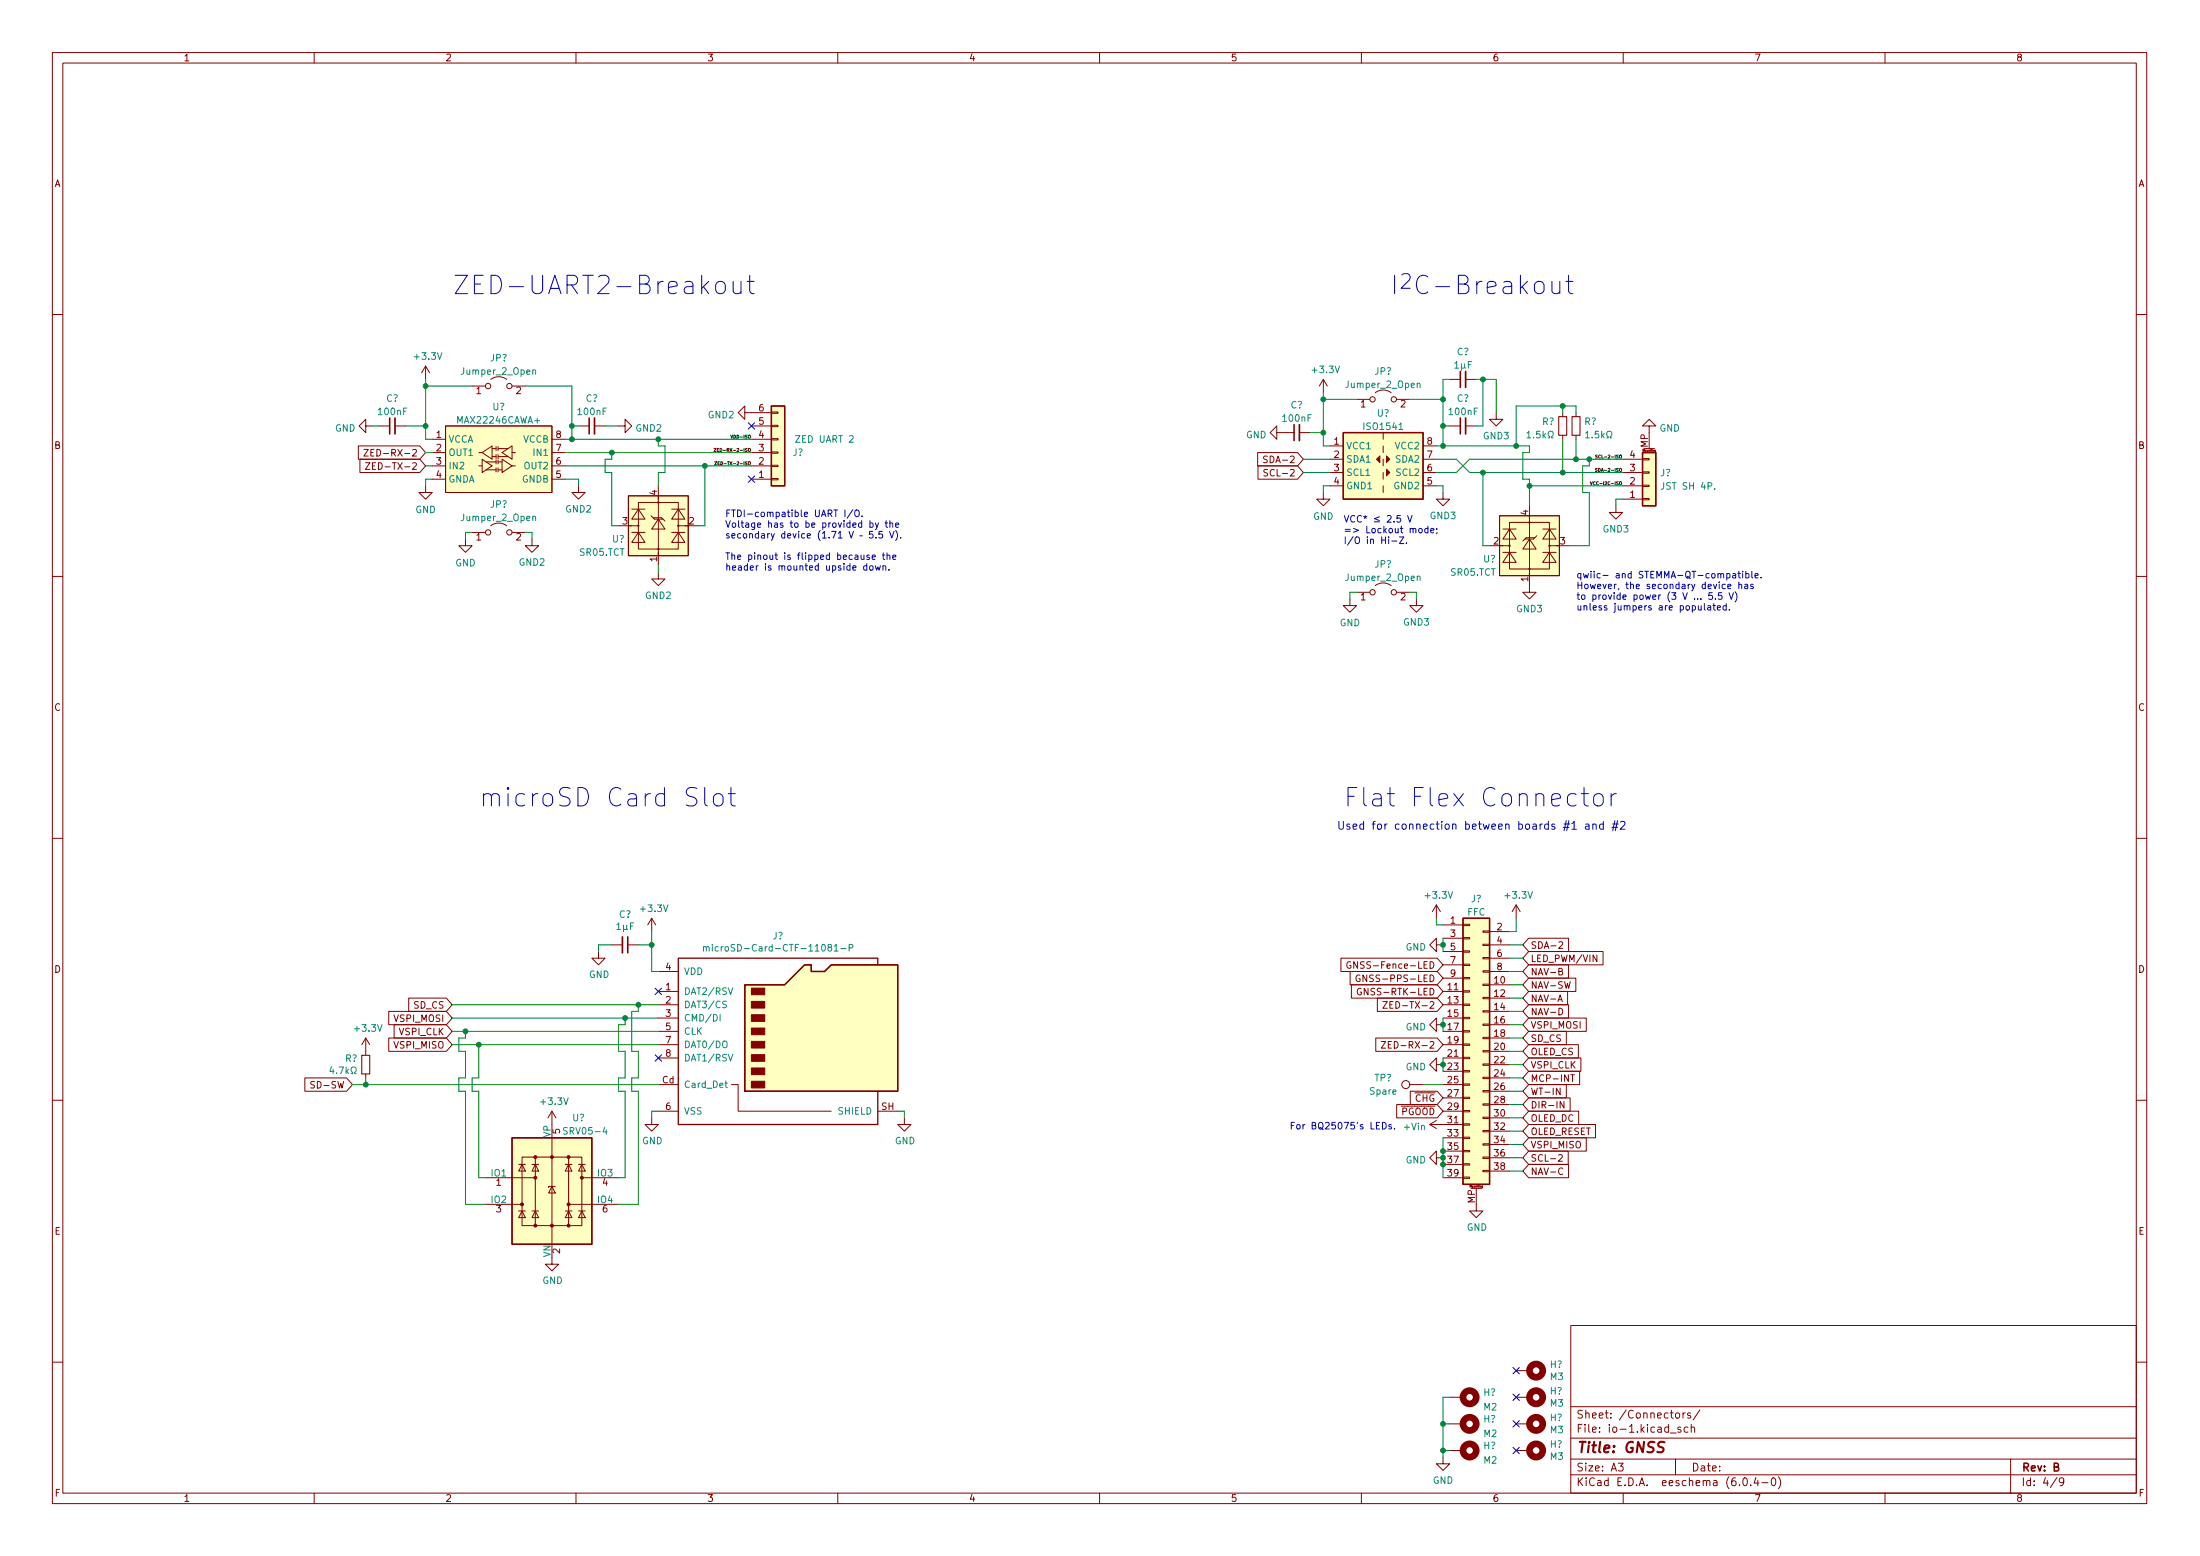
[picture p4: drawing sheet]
<svg xmlns="http://www.w3.org/2000/svg" width="420mm" height="297mm" viewBox="0 0 420 297" stroke-linecap="round" stroke-linejoin="round" font-family="sans-serif">
<g fill="none" stroke="#840000" stroke-width=".19">
<path d="M10 10h400v277h-400zM12 12h396v273h-396zM60 10v2M110 10v2M160 10v2M210 10v2M260 10v2M310 10v2M360 10v2M10 60h2M81.3 69.9l-.8 1.3M81.3 69.9v2.5"/>
<path d="M81.3 69.9l.7 1.3M90.2 73.7h2.5M93.7 72.4a2.54 2.54 0 0 1 3.1 0M97.8 73.7h2.5M142.2 78.8v-1.3l-1.2 1.3 1.2 1.2v-1.2h5.1M147.3 78.6h1.3v.3h-1.3zM252.7 72.4l-.7 1.3M252.7 72.4v2.6M252.7 72.4l.8 1.3M259.1 76.2h2.5M262.6 75a2.54 2.54 0 0 1 3.1 0M266.7 76.2h2.5"/>
<path d="M276.9 72.4h2M279.9 72.4h2M285.7 78.8v1.2h1.3l-1.3 1.3-1.2-1.3h1.2M298.4 78.8v.7M301 78.8v.7M408 60h2M68.4 85.1h11.8l1.1 1.3-1.1 1.3h-11.8zM68.7 87.7h11.5l1.1 1.2-1.1 1.3h-11.5zM69.5 85.8h.8l-.8 1.3h.8M69.8 88.3h.8l-.8 1.3h.8M69.8 81.3v-1.3l-1.2 1.3 1.2 1.3v-1.3h1.3M70.8 86.4h.4"/>
<path d="M71.1 88.9h.5M71.4 85.8h-.6v1.3h.6M71.7 88.3h-.6v1.3h.6M72.4 81.3h2M75.4 81.3h2.1M81.3 92.7v1.3h1.2l-1.2 1.3-1.3-1.3h1.3M82.5 86.4h2.6M82.5 88.9h2.6M82.5 83.9h2.6M82.5 91.5h2.6M85.1 81.3h20.3v12.7h-20.3zM91.4 86.4h.7"/>
<path d="M91.4 88.9h.7M92.1 86.4l1.9-1.3v2.6zM92.1 87.7l1.9 1.2-1.9 1.3zM92.8 89.7h1.9M92.8 88.2h1.9M94 87.2h.7M94 85.6h.7M94.7 85.3v.7M94.7 86.8v.7M94.7 87.8v.8M94.7 89.3v.8M95.1 87.2h1.9"/>
<path d="M95.1 85.6h1.9M95.1 89.7h.8M95.1 88.2h.8M95.1 85.3v.7M95.1 86.8v.7M95.1 87.8v.8M95.1 89.3v.8M95.9 86.4l1.9-1.3v2.6zM95.9 87.7l1.9 1.2-1.9 1.3zM97.8 86.4h.6M97.8 88.9h.6M105.4 86.4h2.5"/>
<path d="M105.4 88.9h2.5M105.4 83.9h2.5M105.4 91.5h2.5M110.5 92.7v1.3h1.3l-1.3 1.3-1.3-1.3h1.3M110.5 81.3h2M113.5 81.3h2.1M118.1 81.3h1.3v-1.3l1.2 1.3-1.2 1.3v-1.3M120 94.7h11.4v11.4h-11.4zM120.6 97.2h2.6M121.9 95.9h7.6v8.9h-7.6zM121.9 97.2l1.3 1.9h-2.6zM124.3 98.5l.7 .6h1.6"/>
<path d="M124.7 98.8h1.7l.6 .7M125.7 99.1l1.3 1.9h-2.5zM125.7 92.7v15.3M128.3 97.2h2.5M129.5 97.2l1.3 1.9h-2.5zM143.5 81.3h3.8M143.5 86.4h3.8M143.5 88.9h3.8M143.5 83.9h3.8M143.5 91.5h3.8M147.3 81.2h1.3v.2h-1.3zM147.3 83.7h1.3v.3h-1.3z"/>
<path d="M147.3 86.3h1.3v.2h-1.3zM147.3 88.8h1.3v.3h-1.3zM147.3 91.3h1.3v.3h-1.3zM240.2 86.4h7.6l1.1 1.3-1.1 1.2h-7.6zM240.2 88.9h7.6l1.1 1.3-1.1 1.3h-7.6zM242 87.1h-.5l-.1 .1v.3l.5 .3 .1 .3-.2 .2h-.5M242.1 89.7l-.5-.1-.2 .1v.4l.6 .2 .1 .3-.2 .3-.5-.1M243.8 82.6v-1.3l-1.2 1.3 1.2 1.3v-1.3h3.3M248.2 82.6h2M252.7 94v1.3h1.3l-1.3 1.3-1.2-1.3h1.2M254 85.1h2.5M254 87.7h2.5"/>
<path d="M254 90.2h2.5M254 92.7h2.5M264.2 92.7v1.3zM264.2 82.6v1.3M264.2 85.1v1.3M264.2 87.7v1.2M264.2 90.2v1.3M271.8 85.1h2.5M271.8 87.7h2.5M271.8 90.2h2.5M271.8 92.7h2.5M275.6 94v1.3h1.3l-1.3 1.3-1.3-1.3h1.3"/>
<path d="M276.9 81.3h2M279.9 81.3h2M286.4 98.5h11.4v11.4h-11.4zM288.3 99.7h7.6v8.9h-7.6zM292.1 96.6v16.5h1.3l-1.3 1.2-1.3-1.2h1.3M308.6 96.6v1.2h1.3l-1.3 1.3-1.3-1.3h1.3M309.9 87.7h3.8M309.9 90.2h3.8M309.9 92.7h3.8M309.9 95.3h3.8M313.7 87.5h1.3v.3h-1.3zM313.7 90.1h1.3v.2h-1.3z"/>
<path d="M313.7 92.6h1.3v.3h-1.3zM313.7 95.2h1.3v.2h-1.3zM313.9 85.6h2.1M315 81.3h1.2l-1.2-1.3-1.3 1.3h1.3v4.3M316.1 86.2h-.1v-.2l.1-.1v.3l-.1 .1M10 110h2M88.9 102.9v1.3h1.3l-1.3 1.2-1.3-1.2h1.3M90.2 101.6h2.5M93.7 100.4a2.54 2.54 0 0 1 3.1 0M97.8 101.6h2.5M101.6 102.9v1.3h1.3l-1.3 1.2-1.3-1.2h1.3M118.1 100.4h3.8"/>
<path d="M120.6 101.6h2.6M121.9 101.6l1.3 1.9h-2.6zM125.7 109.3v1.2h1.3l-1.3 1.3-1.2-1.3h1.2M128.3 101.6h2.5M129.5 101.6l1.3 1.9h-2.5zM129.5 100.4h3.8M257.8 114.3v1.3h1.3l-1.3 1.3-1.3-1.3h1.3M259.1 113.1h2.5M262.6 111.8a2.54 2.54 0 0 1 3.1 0M266.7 113.1h2.5M270.5 114.3v1.3h1.3l-1.3 1.3-1.3-1.3h1.3M284.5 104.2h3.8"/>
<path d="M287 105.4h2.6M287 101h2.6M288.3 105.4l1.3 2h-2.6zM288.3 101l1.3 1.9h-2.6zM292.1 102.9l1.3 1.9h-2.6zM293.1 102.7h-1.6l-.7 .6M293.5 102.3l-.6 .6h-1.7M294.6 105.4h2.6M294.6 101h2.6M295.9 105.4l1.3 2h-2.6zM295.9 101l1.3 1.9h-2.6zM295.9 104.2h3.8"/>
<path d="M408 110h2M10 160h2M124.5 175.3l-.8 1.3M124.5 175.3v2.5M124.5 175.3l.7 1.3M274.3 172.8l-.7 1.2M274.3 172.8v2.5M274.3 172.8l.8 1.2M275.6 176.6h3.8M275.6 179.1h3.8M279.4 179h1.3v.2h-1.3zM279.4 176.4h1.3v.3h-1.3z"/>
<path d="M283.2 177.7h1.3v.3h-1.3zM284.5 177.8h3.8M289.6 172.8l-.8 1.2M289.6 172.8v2.5M289.6 172.8l.7 1.2M291.9 179.1h7.7v2.5h-7.7l-1.1-1.2zM297.7 179.9l.5-.1 .2 .3-.7 .9h.7M408 160h2M69.8 198.2l-.7 1.2M69.8 198.2v3.3M69.8 198.2l.8 1.2M74.2 193.1h11l1.2 1.2-1.2 1.3h-11z"/>
<path d="M74.2 198.2h11l1.2 1.2-1.2 1.3h-11zM75.3 195.6h9.9l1.2 1.3-1.2 1.3h-9.9zM78.1 190.5h7.1l1.2 1.3-1.2 1.3h-7.1zM114.3 181.6v1.3h1.3l-1.3 1.3-1.3-1.3h1.3M116.8 180.4h2.1M119.9 180.4h2M125.7 189.3h3.8M125.7 191.8h3.8M125.7 194.3h3.8M125.7 185.5h3.8M125.7 196.9h3.8M125.7 199.4h3.8"/>
<path d="M256.1 182.9h18.4l1.1 1.3-1.1 1.3h-18.4zM257.8 185.5h16.7l1.1 1.2-1.1 1.3h-16.7zM257.9 183.6a.59 .59 0 0 0-.7 .6 .59 .59 0 0 0 .7 .6l.1-.5h-.2M258.1 188h16.4l1.1 1.3-1.1 1.2h-16.4zM259.3 183.6v1.3l-.8-1.3v1.3M259.7 186.2a.59 .59 0 0 0-.7 .6 .59 .59 0 0 0 .7 .5l.1-.5h-.3M259.9 188.7a.59 .59 0 0 0-.7 .6 .59 .59 0 0 0 .7 .6l.1-.5h-.2M261 186.1v1.3l-.7-1.3v1.3M262.7 198.2h11.8l1.1 1.2-1.1 1.3h-11.8zM263 190.5h11.5l1.1 1.3-1.1 1.3h-11.5zM263.8 198.8h.9l-.9 1.3h.9M264.1 191.2h.9l-.9 1.3h.9"/>
<path d="M265.1 199.4h.5M265.4 191.8h.5M265.7 198.8h-.6v1.3h.6M266 191.2h-.6v1.3h.6M274.3 180.4v-1.3l-1.3 1.3 1.3 1.2v-1.2h1.3M274.3 195.6v-1.3l-1.3 1.3 1.3 1.3v-1.3h1.3M275.6 189.3h3.8M275.6 191.8h3.8M275.6 194.3h3.8M275.6 196.9h3.8M275.6 199.4h3.8M275.6 181.6h3.8"/>
<path d="M275.6 184.2h3.8M275.6 186.7h3.8M279.4 199.3h1.3v.3h-1.3zM279.4 196.8h1.3v.2h-1.3zM279.4 194.2h1.3v.3h-1.3zM279.4 191.7h1.3v.2h-1.3zM279.4 189.1h1.3v.3h-1.3zM279.4 186.6h1.3v.3h-1.3zM279.4 184.1h1.3v.2h-1.3zM279.4 181.5h1.3v.3h-1.3zM283.2 198h1.3v.3h-1.3zM283.2 195.5h1.3v.2h-1.3z"/>
<path d="M283.2 192.9h1.3v.3h-1.3zM283.2 190.4h1.3v.3h-1.3zM283.2 187.9h1.3v.2h-1.3zM283.2 185.3h1.3v.3h-1.3zM283.2 182.8h1.3v.2h-1.3zM283.2 180.2h1.3v.3h-1.3zM284.5 180.4h3.8M284.5 185.5h3.8M284.5 188h3.8M284.5 190.5h3.8M284.5 193.1h3.8M284.5 195.6h3.8"/>
<path d="M284.5 198.2h3.8M284.5 182.9h3.8M291.9 199.4h9.5v2.6h-9.5l-1.1-1.3zM291.9 181.6h14.3v2.6h-14.3l-1.1-1.3zM291.9 196.9h7.2v2.5h-7.2l-1.1-1.2zM291.9 186.7h9.1v2.6h-9.1l-1.1-1.3zM291.9 184.2h7.7v2.5h-7.7l-1.1-1.2zM291.9 189.3h7.5v2.5h-7.5l-1.1-1.3zM291.9 194.3h11v2.6h-11l-1.1-1.3zM291.9 191.8h7.7v2.5h-7.7l-1.1-1.2zM297.5 191.2l.5-1.3 .4 1.3M297.7 185.5l.6-.1v-.4l-.6-.1v1.2h.5l.2-.1v-.3l-.3-.2"/>
<path d="M297.7 192.5a.64 .64 0 0 1 .7 .6 .64 .64 0 0 1-.7 .6zM305 182.3v1.3l-.8-1.3v1.3M10 210h2M58.2 205.8h8l1.1 1.2-1.1 1.3h-8zM60.1 206.5l-.5-.1-.2 .2v.3l.5 .3 .2 .3-.3 .2h-.5M105.4 212.1v2.6M105.4 217.2v20.3M105.4 212.1l-.8 1.3M105.4 212.1l.8 1.3M124.5 213.4v1.3h1.2l-1.2 1.2-1.3-1.2h1.3M125.7 212.1h3.8M125.7 202h3.8"/>
<path d="M125.7 207h3.8M139.7 207h1.3v5.1h17.7M167.6 212.1h3.8M172.7 213.4v1.3h1.3l-1.3 1.2-1.3-1.2h1.3M266.7 210.9h7.8l1.1 1.2-1.1 1.3h-7.8zM269.2 207h2.6M269.3 208.3h5.2l1.1 1.3-1.1 1.3h-5.2zM273 214.7l1.3 .7M273 214.7h6.4M274.3 203.2v-1.2l-1.3 1.2 1.3 1.3v-1.3h1.3M274.3 213.9l-1.3 .8M275.6 212.1h3.8"/>
<path d="M275.6 202h3.8M275.6 207h3.8M275.6 204.5h3.8M275.6 209.6h3.8M275.6 217.2h3.8M275.6 219.7h3.8M279.4 219.6h1.3v.3h-1.3zM279.4 217.1h1.3v.2h-1.3zM279.4 214.5h1.3v.3h-1.3zM279.4 212h1.3v.3h-1.3zM279.4 209.5h1.3v.2h-1.3zM279.4 206.9h1.3v.3h-1.3z"/>
<path d="M279.4 204.4h1.3v.2h-1.3zM279.4 201.8h1.3v.3h-1.3zM283.2 218.3h1.3v.3h-1.3zM283.2 215.8h1.3v.3h-1.3zM283.2 213.3h1.3v.2h-1.3zM283.2 210.7h1.3v.3h-1.3zM283.2 208.2h1.3v.2h-1.3zM283.2 205.6h1.3v.3h-1.3zM283.2 203.1h1.3v.3h-1.3zM283.2 200.6h1.3v.2h-1.3zM284.5 200.7h3.8M284.5 203.2h3.8"/>
<path d="M284.5 205.8h3.8M284.5 208.3h3.8M284.5 210.9h3.8M284.5 213.4h3.8M284.5 215.9h3.8M284.5 218.5h3.8M291.9 207h7.2v2.6h-7.2l-1.1-1.3zM291.9 219.7h7.6v2.6h-7.6l-1.1-1.3zM291.9 212.1h9.6v2.6h-9.6l-1.1-1.3zM291.9 214.7h12.8v2.5h-12.8l-1.1-1.3zM291.9 217.2h11v2.5h-11l-1.1-1.2zM291.9 202h10v2.5h-10l-1.1-1.3z"/>
<path d="M291.9 204.5h9.8v2.5h-9.8l-1.1-1.2zM291.9 209.6h8v2.5h-8l-1.1-1.2zM298 207.7v1.3l-.8-1.3v1.3M298.7 210.3v1.2l-.7-1.2v1.2M300 205.2h.7M300.3 205.2v1.2M408 210h2M92.7 224.8h9.5M92.7 229.9h7M99.1 231.2h1.2M99.1 222.3h1.2M99.7 220.9h11.4v13.1h-11.4z"/>
<path d="M99.7 231.2l.6 1.2h-1.2zM99.7 222.3l.6 1.3h-1.2zM101.6 231.2h1.3M101.6 222.3h1.3M102.2 231.2l.7 1.2h-1.3zM102.2 222.3l.7 1.3h-1.3zM102.2 220.9v13.1M105.4 226.5l.6 1.2h-1.2zM106 226.5h-1.2v.2M107.9 231.2h1.3M107.9 222.3h1.3M108.6 231.2l.6 1.2h-1.3z"/>
<path d="M108.6 222.3l.6 1.3h-1.3zM108.6 220.9v13.1M108.6 229.9h9.5M110.5 231.2h1.3M110.5 222.3h1.3M111.1 231.2l.7 1.2h-1.3zM111.1 222.3l.7 1.3h-1.3zM111.1 224.8h7M274.3 221v-1.3l-1.3 1.3 1.3 1.3v-1.3h1.3M275.6 224.8h3.8M275.6 222.3h3.8M279.4 224.7h1.3v.3h-1.3z"/>
<path d="M279.4 222.2h1.3v.2h-1.3zM280.9 226.9h2.1M281.9 226.9v4.3h1.3l-1.3 1.2-1.2-1.2h1.2M283.1 226.6h-.1v-.2h.1v.3l-.1 .1M283.2 223.4h1.3v.3h-1.3zM283.2 220.9h1.3v.2h-1.3zM284.5 221h3.8M284.5 223.6h3.8M291.9 222.3h7.7v2.5h-7.7l-1.1-1.2zM297.7 220.5l.4-.1 .3 .4-.8 .9h.8M298.4 223.1a.6 .6 0 0 0-.8 .4 .6 .6 0 0 0 .6 .7l.2-.1M105.4 240.1v1.2h1.3l-1.3 1.3-1.3-1.3h1.3"/>
<path d="M300 253h108v32h-108zM10 260h2M275.6 278.2v1.2h1.3l-1.3 1.3-1.3-1.3h1.3M276.9 276.9h2.5M276.9 271.8h2.5M276.9 266.7h2.5M289.6 276.9h2.5M289.6 261.7h2.5M289.6 271.8h2.5M289.6 266.7h2.5M300 278.5h108M300 274.5h108"/>
<path d="M300 268.5h108M309.1 279.3h.9l-.5 .6 .4 .1v.7l-.2 .1-.6-.1M319 273.6h1.1M320 278.5v3M320.1 269.8l.4-.1 .3 .3v.4l-.3 .3-.4-.1-.1-.2zM321 272.5l-.4-.1-.2 .2 .1 .2 .5 .2v.3h-.6M321.4 269.7v1M321.9 269.7l-.3 .1-.2 .2M322.4 272.5l-.5-.1-.3 .3 .2 .6h.6M322.9 269.8l-.4-.1-.2 .2 .1 .2 .5 .2v.3h-.6M323 272.6l.2-.2 .4 .1v.9M323 271.9v1.5"/>
<path d="M324.6 269.1l-1.2 2M384 278.5v6.5M408 260h2M60 285v2M110 285v2M160 285v2M210 285v2M260 285v2M300 281.5h108M310 285v2M333.1 282.2l.1-.1a.8 .8 0 0 1 .5 .8 .8 .8 0 0 1-.5 .7 1 1 0 0 1-.1-1.4zM334.4 283.5v.1"/>
<path d="M335.4 282l-.4 1.1h.9M335.7 282.6v1M336.5 283h1.1M338.5 282.2l.1-.1a.8 .8 0 0 1 .6 .8 .8 .8 0 0 1-.6 .7 1 1 0 0 1-.1-1.4zM339.6 281.9a1.72 1.72 0 0 1 0 2.3M360 285v2M392.9 282l-1.3 2M394.1 282.8l-.3 .2h-.2l-.3-.2 .1-.6 .4-.1 .3 .2a.99 .99 0 0 1-.4 1.3h-.3"/>
<circle cx="93.2" cy="73.7" r=".51"/>
<circle cx="97.3" cy="73.7" r=".51"/>
<circle cx="262.1" cy="76.2" r=".51"/>
<circle cx="266.2" cy="76.2" r=".51"/>
<circle cx="125.7" cy="95.9" r=".13"/>
<circle cx="292.1" cy="99.7" r=".13"/>
<circle cx="93.2" cy="101.6" r=".51"/>
<circle cx="97.3" cy="101.6" r=".51"/>
<circle cx="121.9" cy="100.4" r=".13"/>
<circle cx="125.7" cy="104.8" r=".13"/>
<circle cx="129.5" cy="100.4" r=".13"/>
<circle cx="262.1" cy="113.1" r=".51"/>
<circle cx="266.2" cy="113.1" r=".51"/>
<circle cx="288.3" cy="104.2" r=".13"/>
<circle cx="292.1" cy="108.6" r=".13"/>
<circle cx="295.9" cy="104.2" r=".13"/>
<circle cx="268.5" cy="207" r=".76"/>
</g>
<path d="M317.9 275.3a.85 .85 0 0 0-1.1 .1 .45 .45 0 0 0 .2 .8l.6 .2a.51 .51 0 0 1 .1 .5 .51 .51 0 0 1-.4 .3l-.8-.1" fill="none" stroke="#840000" stroke-width=".4"/>
<path d="M75.4 79.8v3M113.5 79.8v3M279.9 70.9v3.1M279.9 79.8v3M248.2 81.1v3M118.9 178.9v3" fill="none" stroke="#840000" stroke-width=".33"/>
<path d="M74.4 79.8v3M112.5 79.8v3M278.9 70.9v3.1M278.9 79.8v3M247.1 81.1v3M119.9 178.9v3" fill="none" stroke="#840000" stroke-width=".3"/>
<g fill="none" stroke="#008484" stroke-width=".19">
<path d="M101.8 70.7l.1-.1 .3 .1 .1 .8M270.7 73.3l.1-.1h.3l.1 .8M101.8 98.7l.1-.1h.3l.1 .8M291.6 82.7l.4-.4v1.3M291.6 83.6h.7M302.8 82.7l.4-.4v1.3M302.8 83.6h.7M327.5 93.3v.1M270.7 110.1l.1-.1h.3l.1 .8M134.3 180.8l.2-.1 .3 .1 .1 .8M134.3 180.7v.9M134.9 180.9l.2-.2 .3 .1v.8"/>
<path d="M136 180.3v.1M136 180.7v.9M137.5 193.7v1.2M138.1 198.9l.2-.2a.43 .43 0 0 1 .6 .5v.4a.42 .42 0 0 1-.5 .4 .42 .42 0 0 1-.4-.4zM138.7 191.2l-.4-.1-.2 .1v.4l.5 .2 .1 .3-.2 .3-.5-.1M139.1 188.6l.4 1.2 .4-1.2M159.3 181.6h.8M160.6 181.1h1M162.2 181l.6-.1 .1-.2-.1-.3-.6-.1v1.3M63.3 203.6l-.3 .9h.8M108.3 215.3l-.4-.1-.2 .2v.3l.5 .3 .1 .3-.2 .2h-.5M115.5 215.2l-.3 .9h.8"/>
<path d="M138.4 206.8h.5M138.6 206.4v1l.3 .2M139.1 201.3l.4 1.2 .4-1.2"/>
</g>
<g fill="#ffffc2" stroke="#ffffc2" stroke-width=".19">
<path d="M120 94.7h11.4v11.4h-11.4z"/>
<path d="M85.1 81.3h20.3v12.7h-20.3z"/>
<path d="M97.8 217.2h15.2v20.3h-15.2z"/>
<path d="M147.3 77.5h2.6v15.2h-2.6z"/>
<path d="M256.5 82.6h15.3v12.7h-15.3z"/>
<path d="M142.2 188h7.7l3.8-3.8h1.2v1.3h2.6l1.2-1.3h12.7v24.1h-29.2z"/>
<path d="M313.7 86.4h2.5v10.2h-2.5z"/>
<path d="M286.4 98.5h11.4v11.4h-11.4z"/>
<path d="M279.4 175.3h5.1v50.8h-5.1z"/>
</g>
<path d="M297.7 79.5h1.5v3.6h-1.5zM300.2 79.5h1.6v3.6h-1.6zM69.1 201.5h1.5v3.5h-1.5z" fill="none" stroke="#840000" stroke-width=".2"/>
<path d="M147.3 77.5h2.6v15.2h-2.6zM256.5 82.6h15.3v12.7h-15.3zM313.7 86.4h2.5v10.2h-2.5zM279.4 175.3h5.1v50.8h-5.1zM142.2 188h7.7l3.8-3.8h1.2v1.3h2.6l1.2-1.3h12.7v24.1h-29.2zM167.6 184.2v-1.3h-38.1v31.8h38.1v-6.4M97.8 217.2h15.2v20.3h-15.2z" fill="none" stroke="#840000" stroke-width=".25"/>
<g fill="#840000" stroke="#840000" stroke-width=".19">
<path d="M262.9 87.7l.6-.7v1.3z"/>
<path d="M264.8 89.6l.6 .6-.6 .6z"/>
<path d="M264.8 87l.6 .7-.6 .6z"/>
<path d="M143.5 206.4h2.5v1.3h-2.5z"/>
<path d="M143.5 203.9h2.5v1.2h-2.5z"/>
<path d="M143.5 201.3h2.5v1.3h-2.5z"/>
<path d="M143.5 198.8h2.5v1.3h-2.5z"/>
<path d="M143.5 196.3h2.5v1.2h-2.5z"/>
<path d="M143.5 193.7h2.5v1.3h-2.5z"/>
<path d="M143.5 191.2h2.5v1.2h-2.5z"/>
<path d="M143.5 188.6h2.5v1.3h-2.5z"/>
<circle cx="99.7" cy="229.9" r=".28"/>
<circle cx="102.2" cy="234" r=".28"/>
<circle cx="102.2" cy="224.8" r=".28"/>
<circle cx="102.2" cy="220.9" r=".28"/>
<circle cx="105.4" cy="234" r=".28"/>
<circle cx="105.4" cy="220.9" r=".28"/>
<circle cx="108.6" cy="234" r=".28"/>
<circle cx="108.6" cy="229.9" r=".28"/>
<circle cx="108.6" cy="220.9" r=".28"/>
<circle cx="111.1" cy="224.8" r=".28"/>
</g>
<g fill="none" stroke="#840000" stroke-width="1.3">
<circle cx="280.7" cy="276.9" r="1.27"/>
<circle cx="280.7" cy="271.8" r="1.27"/>
<circle cx="280.7" cy="266.7" r="1.27"/>
<circle cx="293.4" cy="276.9" r="1.27"/>
<circle cx="293.4" cy="271.8" r="1.27"/>
<circle cx="293.4" cy="261.7" r="1.27"/>
<circle cx="293.4" cy="266.7" r="1.27"/>
</g>
<g fill="none" stroke="#000" stroke-width=".19">
<path d="M136.3 85.6h.4l-.4 .6h.4M136.5 88.1h.4l-.4 .6h.4M137 85.9h.2M137.1 88.4h.2M137.3 85.6h-.3v.6h.3M137.4 88.1h-.3v.6h.3M137.5 85.6a.3 .3 0 0 1 .4 .3 .3 .3 0 0 1-.4 .3zM137.7 88.1a.3 .3 0 0 1 .3 .3 .3 .3 0 0 1-.3 .3zM139.5 83.1l.2 .6 .2-.6M303.7 92l.2 .6 .2-.6M304.7 92a.27 .27 0 0 0-.4 .3 .27 .27 0 0 0 .4 .2M305 89.4l-.3 .1 .3 .3v.2h-.3"/>
<path d="M305.1 86.9h-.4v.2l.4 .3h-.4M305.3 89.4a.3 .3 0 0 1 .3 .3 .3 .3 0 0 1-.3 .3zM305.7 86.9a.27 .27 0 0 0-.4 .3 .27 .27 0 0 0 .4 .2"/>
</g>
<g fill="none" stroke="#0000c2" stroke-width=".19">
<path d="M137 53.9a.95 .95 0 0 1 1.5 .5v1a.95 .95 0 0 1-.9 .7 .95 .95 0 0 1-.9-.7v-1zM140 53.7v1.9l.2 .3a.95 .95 0 0 0 1.3-.2M141.5 53.7v2.4M142.7 53.7h1.3M143.2 52.6v3l.2 .3 .6 .2M161.4 97.4v1.2M162.9 97.3l-1.1 1.6M163.3 97.5l.2-.1a.43 .43 0 0 1 .6 .4v.4a.42 .42 0 0 1-.4 .4 .42 .42 0 0 1-.5-.4zM164.6 98.5v.1M166.1 99.9l.4-.1 .2 .3-.1 .5h-.5M166.1 99.4v1.3M167.2 99.8l.3 .9"/>
<path d="M167.8 99.8l-.4 1.2-.2 .1M169 99.8h.5M169.2 99.4v1.1l.3 .2M170 99.9l.1-.1 .3 .1 .1 .8M170 99.4v1.3M268.8 98.4l.5 1.3 .4-1.3M153.7 101.9h-.4l-.2 .2 .1 .6h.5M162.2 101.4l.4 1.3 .4-1.3M164.5 106v.7l.3 .1 .2-.1M165 106v.8M165.5 108.1l-.3-.1-.3 .2 .2 .6h.4M165.5 107.6v1.2"/>
<path d="M166 106h-.3l-.2 .1 .1 .2 .4 .1v.3h-.5M166.2 108.1l.3-.1 .2 .2v.4l-.2 .2h-.3l-.1-.2zM166.6 106.4l.6-.1-.1-.3h-.4l-.1 .1v.6h.5M167.2 108l.2 .8 .3-.6 .2 .6 .2-.8M168.5 106h.5M168.6 108.1l.2-.1 .3 .1 .1 .7M168.6 108v.8M168.7 105.5v1.1l.3 .2M169.4 106.1l.2-.1h.3l.1 .8M169.4 105.5v1.3M169.8 108.7v.1M169.9 101.4l.4 1.3 .4-1.3"/>
<path d="M170.5 106.4l.6-.1-.1-.3h-.3l-.2 .1 .1 .6h.4M171 100.2l.6-.1v-.2l-.4-.1-.2 .2 .1 .6h.5M265.8 103.3h1M267.3 102.5h.8l-.8 1.3h.8M268.6 103.6v.2M271.1 100.9h.3l.2 .2v.4l-.2 .2h-.3l-.2-.2zM272.7 100.9h-.4l-.2 .2 .1 .6h.5M272.7 100.5v1.2M273.2 101.3l.7-.1-.1-.3h-.4l-.2 .2 .1 .6h.5M274.4 100.9v.2M274.5 101.7l-.2 .2M306.1 113.7l.2-.1 .4 .1 .1 .5-.2 .2h-.3l-.2-.1z"/>
<path d="M315.6 114l.6-.1v-.3h-.4l-.2 .2 .1 .6h.5M324.8 114.3v.1M325.5 115.2v1.1l.2 .2M326.2 115.7h.4l.1 .8M326.7 115.9l-.4 .1-.2 .2 .2 .3 .4-.1M327.1 115.6h.5M327.3 115.2v1.1l.3 .2M328 116l.6-.1-.1-.2-.3-.1-.2 .2v.6h.5M328.8 113.2h-.6v.6l.1-.2 .5 .1 .1 .2-.1 .4-.2 .1-.4-.1M329.7 115.7l-.4-.1-.2 .3 .1 .5h.5M329.7 115.2v1.3M329.8 109.5h.4l.2 .2-.1 .6h-.5"/>
<path d="M330 112l.6-.2-.1-.2-.3-.1-.2 .2v.6h.5M330.2 113.2l.4 1.2 .5-1.2M330.3 116.3v.2M330.9 109.5h.5l.1 .8M331.5 109.8h-.4l-.2 .2 .2 .3h.4M331.9 109.5h.5M332.1 109.1v1.1l.3 .1M332.1 111.7l.2-.2 .3 .1v.8M332.1 111.1v1.3M332.8 109.1v.1M332.8 109.5v.8M333.2 111.6h.5l.1 .8"/>
<path d="M333.4 109.5h.4l.2 .2-.1 .6h-.5M333.4 109.1v1.2M333.8 111.8l-.4 .1-.2 .2 .2 .3 .4-.1M334.6 109.1v1.1l.2 .1M334.8 111.6l-.3-.1-.2 .2 .1 .2 .4 .1v.3h-.5M335.2 109.9l.6-.1-.1-.3h-.3l-.2 .2v.6h.5M336.3 110.2v.1M134.6 150.3v3l.1 .4 .4 .1M136.4 151.8a.95 .95 0 0 1 1-.3 .95 .95 0 0 1 .7 .7v1a.95 .95 0 0 1-.9 .7 .95 .95 0 0 1-1-.7v-1zM139.1 151.5h1.3M139.6 150.3v3l.2 .4 .6 .1M300.2 157.2l.4-.4v1.5"/>
<path d="M300.2 158.3h.9M301 151.7l-.3-.2h-.7l-.3 .2-.4 .5v1l.4 .5 .3 .1h.7l.3-.1M302 151.5h1.4M302.5 150.3v3l.2 .4 .7 .1M302.8 157.4h.6l.1 .9M303.5 157.7h-.5a.29 .29 0 0 0-.2 .3 .29 .29 0 0 0 .2 .3l.5-.1M304.2 157.4l.2-.1 .4 .1v.9M304.2 157.3v1M304.5 151.8a.95 .95 0 0 1 1-.3 .95 .95 0 0 1 .7 .7v1a.95 .95 0 0 1-.9 .7 .95 .95 0 0 1-.9-.7v-1zM306.2 157.4l-.4-.1-.3 .3 .1 .6h.6M306.2 156.8v1.5M307.7 151.5v2.3"/>
<path d="M307.8 157.9h1.1M308 157.3h1.1M308.4 156.7l-.4 1.9M308.7 151.5a.89 .89 0 0 0-1 .7M308.9 156.7l-.4 1.9M309.5 156.9l.6-.1 .2 .1v.3l-.9 1.1h.9M246.6 214.9h.4M247.2 214.3h-.6v1.2M247.8 214.7h.3l.2 .2v.4l-.2 .2h-.3l-.2-.2z"/>
</g>
<g fill="none" stroke="#008400" stroke-width=".19">
<path d="M81.3 73.7h8.9M81.3 72.4v11.5h1.2M100.3 73.7h8.9v10.2M252.7 75v10.1h1.3M252.7 76.2h6.4M269.2 76.2h6.4M276.9 72.4h-1.3v12.7M281.9 72.4h3.8v6.4M283.2 72.4v8.9h-1.3M298.4 77.5v1.3M301 78.8v-1.3h-11.4v7.6M71.1 81.3h1.3"/>
<path d="M77.5 81.3h3.8M81.3 88.9h1.2M81.3 86.4h1.2M82.5 91.5h-1.2v1.2M107.9 88.9h35.6M107.9 91.5h2.6v1.2M107.9 83.9h35.6M107.9 86.4h35.6M109.2 81.3h1.3M115.6 81.3h2.5M116.8 86.4v1.3h-1.2v2.5h1.2v10.2h1.3M125.7 83.9v1.2h1.3v5.1h-1.3v2.5"/>
<path d="M134.6 88.9v11.5h-1.3M248.9 87.7h5.1M248.9 90.2h5.1M250.2 82.6h2.5M254 92.7h-1.3v1.3M274.3 92.7h1.3v1.3M274.3 87.7h3.8l2.6 2.5h29.2M274.3 85.1h17.8v1.3h-1.3v5.1h1.3v5.1M275.6 81.3h1.3M283.2 90.2v14h1.3M292.1 92.7h17.8M298.4 83.9v6.3"/>
<path d="M301 83.9v3.8M303.5 87.7v1.2h-1.2v5.1h1.2v10.2h-3.8M309.9 87.7h-29.2l-2.6 2.5h-3.8M309.9 95.3h-1.3v1.3M90.2 101.6h-1.3v1.3M100.3 101.6h1.3v1.3M125.7 108v1.3M259.1 113.1h-1.3v1.2M269.2 113.1h1.3v1.2M124.5 177.8v7.7h1.2M274.3 175.3v1.3h1.3M275.6 179.1v2.5"/>
<path d="M289.6 175.3v2.5h-1.3M86.4 191.8h39.3M86.4 196.9h39.3M86.4 199.4h39.3M86.4 194.3h39.3M88.9 196.9v1.3h-1.3v2.5h1.3v5.1h-1.3v2.5h1.3v21.6h3.8M91.4 199.4v6.4h-1.2v2.5h1.2v16.5h1.3M116.8 180.4h-2.5v1.2M119.4 194.3v1.3h-1.3v5.1h1.3v5.1h-1.3v2.5h1.3v16.5h-1.3M121.9 191.8v1.3h-1.3v7.6h1.3v5.1h-1.3v2.5h1.3v21.6h-3.8M121.9 180.4h2.6M275.6 194.3v2.6"/>
<path d="M288.3 193.1h2.5M288.3 180.4h2.5M288.3 188h2.5M288.3 185.5h2.5M288.3 182.9h2.5M288.3 190.5h2.5M288.3 198.2h2.5M288.3 195.6h2.5M67.3 207h58.4M69.8 205.8v1.2M125.7 212.1h-1.2v1.3M171.4 212.1h1.3v1.3"/>
<path d="M271.8 207h3.8M275.6 202v2.5M275.6 217.2v7.6M288.3 203.2h2.5M288.3 218.5h2.5M288.3 213.4h2.5M288.3 215.9h2.5M288.3 200.7h2.5M288.3 205.8h2.5M288.3 208.3h2.5M288.3 210.9h2.5M288.3 223.6h2.5"/>
<path d="M288.3 221h2.5M275.6 271.8h1.3M275.6 276.9h1.3M276.9 266.7h-1.3v11.5"/>
</g>
<g fill="none" stroke="#000084" stroke-width=".19">
<path d="M142.9 90.9l1.2 1.2M142.9 80.7l1.2 1.2M144.1 90.9l-1.2 1.2M144.1 80.7l-1.2 1.2M125.1 188.7l1.2 1.2M126.3 188.7l-1.2 1.2M125.1 201.4l1.2 1.2M126.3 201.4l-1.2 1.2M289 266.1l1.2 1.2M289 271.2l1.2 1.2M289 261l1.2 1.3M289 276.3l1.2 1.2"/>
<path d="M290.2 266.1l-1.2 1.2M290.2 271.2l-1.2 1.2M290.2 261l-1.2 1.3M290.2 276.3l-1.2 1.2"/>
</g>
<g fill="#008400" stroke="#008400" stroke-width=".19">
<circle cx="275.6" cy="76.2" r=".46"/>
<circle cx="275.6" cy="81.3" r=".46"/>
<circle cx="252.7" cy="76.2" r=".46"/>
<circle cx="252.7" cy="82.6" r=".46"/>
<circle cx="283.2" cy="72.4" r=".46"/>
<circle cx="275.6" cy="85.1" r=".46"/>
<circle cx="275.6" cy="221" r=".46"/>
<circle cx="275.6" cy="222.3" r=".46"/>
<circle cx="275.6" cy="219.7" r=".46"/>
<circle cx="301" cy="87.7" r=".46"/>
<circle cx="298.4" cy="90.2" r=".46"/>
<circle cx="289.6" cy="85.1" r=".46"/>
<circle cx="298.4" cy="77.5" r=".46"/>
<circle cx="303.5" cy="87.7" r=".46"/>
<circle cx="275.6" cy="203.2" r=".46"/>
<circle cx="275.6" cy="195.6" r=".46"/>
<circle cx="292.1" cy="92.7" r=".46"/>
<circle cx="283.2" cy="90.2" r=".46"/>
<circle cx="275.6" cy="180.4" r=".46"/>
<circle cx="275.6" cy="271.8" r=".46"/>
<circle cx="275.6" cy="276.9" r=".46"/>
<circle cx="119.4" cy="194.3" r=".46"/>
<circle cx="121.9" cy="191.8" r=".46"/>
<circle cx="124.5" cy="180.4" r=".46"/>
<circle cx="134.6" cy="88.9" r=".46"/>
<circle cx="125.7" cy="83.9" r=".46"/>
<circle cx="116.8" cy="86.4" r=".46"/>
<circle cx="91.4" cy="199.4" r=".46"/>
<circle cx="88.9" cy="196.9" r=".46"/>
<circle cx="69.8" cy="207" r=".46"/>
<circle cx="109.2" cy="81.3" r=".46"/>
<circle cx="109.2" cy="83.9" r=".46"/>
<circle cx="81.3" cy="73.7" r=".46"/>
<circle cx="81.3" cy="81.3" r=".46"/>
</g>
<g font-size="4.9" fill="#0000c2">
<text x="86.4" y="56.2">ZED-UART2-Breakout</text>
<text x="265.4" y="56.2">I^{2}C-Breakout</text>
<text x="91.4" y="154">microSD Card Slot</text>
<text x="256.5" y="154">Flat Flex Connector</text>
</g>
<text font-size="2.8" fill="#840000" x="301" y="277.3">Title: GNSS</text>
<text font-size="2.1" fill="#0000c2" x="255.3" y="158.4">Used for connection between boards #1 and #2</text>
<g font-size="2.1" fill="#840000">
<text x="301" y="273.5">File: io-1.kicad_sch</text>
<text x="301" y="270.8">Sheet: /Connectors/</text>
<text x="301" y="280.9">Size: A3</text>
<text x="323" y="280.9">Date:</text>
<text x="386" y="280.9">Rev: B</text>
<text x="301" y="283.7">KiCad E.D.A. eeschema (6.0.4-0)</text>
<text x="386" y="283.7">Id: 4/9</text>
</g>
<g font-size="1.8" fill="#840000">
<text x="35" y="11.7">1</text>
<text x="85" y="11.7">2</text>
<text x="135" y="11.7">3</text>
<text x="185" y="11.7">4</text>
<text x="235" y="11.7">5</text>
<text x="285" y="11.7">6</text>
<text x="335" y="11.7">7</text>
<text x="385" y="11.7">8</text>
<text x="10.3" y="35.7">A</text>
<text x="408.3" y="35.7">A</text>
<text x="90.9" y="75.2">1</text>
<text x="98.6" y="75.2">2</text>
<text x="259.9" y="77.8">1</text>
<text x="267.5" y="77.8">2</text>
<text x="83.3" y="83.6">1</text>
<text x="106.2" y="83.6">8</text>
<text x="144.9" y="83.6">4</text>
<text x="144.9" y="81.1">5</text>
<text x="144.9" y="78.5">6</text>
<text x="292.4" y="83.7">þÿ 1 . 5 k ©</text>
<text x="10.3" y="85.7">B</text>
<text x="71.7" y="87.1">ZED-RX-2</text>
<text x="71.9" y="89.7">ZED-TX-2</text>
<text x="83.3" y="86.1">2</text>
<text x="83.3" y="88.7">3</text>
<text x="106.2" y="88.7">6</text>
<text x="106.2" y="86.1">7</text>
<text x="144.9" y="88.7">2</text>
<text x="144.9" y="86.1">3</text>
<text x="242.2" y="88.4">SDA-2</text>
<text x="254.8" y="84.9">1</text>
<text x="254.8" y="87.4">2</text>
<text x="254.8" y="90">3</text>
<text x="272.6" y="90">6</text>
<text x="272.6" y="87.4">7</text>
<text x="272.6" y="84.9">8</text>
<text x="311.3" y="90">3</text>
<text x="311.3" y="87.4">4</text>
<text x="314.7" y="85.4" transform="rotate(-90 314.7 85.4)">MP</text>
<text x="408.3" y="85.7">B</text>
<text x="83.3" y="91.2">4</text>
<text x="106.2" y="91.2">5</text>
<text x="125.5" y="94.5" transform="rotate(-90 125.5 94.5)">4</text>
<text x="144.9" y="91.2">1</text>
<text x="242.4" y="90.9">SCL-2</text>
<text x="254.8" y="92.5">4</text>
<text x="272.6" y="92.5">5</text>
<text x="311.3" y="95">1</text>
<text x="311.3" y="92.5">2</text>
<text x="118.9" y="100.1">3</text>
<text x="131.6" y="100.1">2</text>
<text x="291.8" y="98.3" transform="rotate(-90 291.8 98.3)">4</text>
<text x="90.9" y="103.2">1</text>
<text x="98.6" y="103.2">2</text>
<text x="125.5" y="107.2" transform="rotate(-90 125.5 107.2)">1</text>
<text x="285.3" y="103.9">2</text>
<text x="298" y="103.9">3</text>
<text x="291.8" y="111" transform="rotate(-90 291.8 111)">1</text>
<text x="259.9" y="114.6">1</text>
<text x="267.5" y="114.6">2</text>
<text x="10.3" y="135.7">C</text>
<text x="408.3" y="135.7">C</text>
<text x="277" y="176.3">1</text>
<text x="277" y="178.9">3</text>
<text x="285.9" y="177.6">2</text>
<text x="10.3" y="185.7">D</text>
<text x="127.1" y="185.2">4</text>
<text x="259.3" y="184.9">GNSS-Fence-LED</text>
<text x="277" y="181.4">5</text>
<text x="277" y="183.9">7</text>
<text x="285.9" y="180.1">4</text>
<text x="285.9" y="182.7">6</text>
<text x="285.9" y="185.2">8</text>
<text x="292.3" y="183.6">LED_PWM/VIN</text>
<text x="292.3" y="181.1">SDA-2</text>
<text x="408.3" y="185.7">D</text>
<text x="127.1" y="189">1</text>
<text x="127.1" y="191.6">2</text>
<text x="260.8" y="190">GNSS-RTK-LED</text>
<text x="260.9" y="187.5">GNSS-PPS-LED</text>
<text x="276.5" y="189">11</text>
<text x="276.5" y="191.6">13</text>
<text x="277" y="186.5">9</text>
<text x="285.4" y="187.7">10</text>
<text x="285.4" y="190.3">12</text>
<text x="292.3" y="188.7">NAV-SW</text>
<text x="292.3" y="186.2">NAV-B</text>
<text x="292.3" y="191.3">NAV-A</text>
<text x="75.4" y="195.1">VSPI_MOSI</text>
<text x="76.3" y="197.6">VSPI_CLK</text>
<text x="79" y="192.5">SD_CS</text>
<text x="127.1" y="194.1">3</text>
<text x="127.1" y="196.6">5</text>
<text x="266.2" y="192.5">ZED-TX-2</text>
<text x="276.5" y="194.1">15</text>
<text x="276.5" y="196.6">17</text>
<text x="285.4" y="192.8">14</text>
<text x="285.4" y="195.4">16</text>
<text x="285.4" y="197.9">18</text>
<text x="292.3" y="196.3">VSPI_MOSI</text>
<text x="292.3" y="193.8">NAV-D</text>
<text x="75.4" y="200.2">VSPI_MISO</text>
<text x="127.1" y="199.2">7</text>
<text x="127.1" y="201.7">8</text>
<text x="266" y="200.2">ZED-RX-2</text>
<text x="276.5" y="199.2">19</text>
<text x="276.5" y="201.7">21</text>
<text x="285.4" y="200.4">20</text>
<text x="285.4" y="203">22</text>
<text x="292.3" y="201.4">OLED_CS</text>
<text x="292.3" y="198.9">SD_CS</text>
<text x="292.3" y="204">VSPI_CLK</text>
<text x="60" y="207.8">SD-SW</text>
<text x="126.5" y="206.8">Cd</text>
<text x="276.5" y="204.3">23</text>
<text x="276.5" y="206.8">25</text>
<text x="276.5" y="209.3">27</text>
<text x="285.4" y="205.5">24</text>
<text x="285.4" y="208.1">26</text>
<text x="292.3" y="209">WT-IN</text>
<text x="292.3" y="206.5">MCP-INT</text>
<text x="127.1" y="211.9">6</text>
<text x="168.3" y="211.9">SH</text>
<text x="266.2" y="212.9">~{PGOOD}</text>
<text x="268.9" y="210.3">~{CHG}</text>
<text x="276.5" y="211.9">29</text>
<text x="276.5" y="214.4">31</text>
<text x="285.4" y="210.6">28</text>
<text x="285.4" y="213.1">30</text>
<text x="285.4" y="215.7">32</text>
<text x="292.3" y="214.1">OLED_DC</text>
<text x="292.3" y="211.6">DIR-IN</text>
<text x="106.9" y="216.4" transform="rotate(-90 106.9 216.4)">5</text>
<text x="276.5" y="217">33</text>
<text x="276.5" y="219.5">35</text>
<text x="285.4" y="218.2">34</text>
<text x="285.4" y="220.8">36</text>
<text x="292.3" y="221.7">SCL-2</text>
<text x="292.3" y="216.7">OLED_RESET</text>
<text x="292.3" y="219.2">VSPI_MISO</text>
<text x="94.8" y="226.4">1</text>
<text x="115.1" y="226.4">4</text>
<text x="276.5" y="222">37</text>
<text x="276.5" y="224.6">39</text>
<text x="285.4" y="223.3">38</text>
<text x="292.3" y="224.3">NAV-C</text>
<text x="94.8" y="231.4">3</text>
<text x="115.1" y="231.4">6</text>
<text x="281.7" y="229.7" transform="rotate(-90 281.7 229.7)">MP</text>
<text x="10.4" y="235.7">E</text>
<text x="106.9" y="239.3" transform="rotate(-90 106.9 239.3)">2</text>
<text x="408.4" y="235.7">E</text>
<text x="10.4" y="285.7">F</text>
<text x="35" y="286.7">1</text>
<text x="85" y="286.7">2</text>
<text x="135" y="286.7">3</text>
<text x="185" y="286.7">4</text>
<text x="235" y="286.7">5</text>
<text x="285" y="286.7">6</text>
<text x="335" y="286.7">7</text>
<text x="385" y="286.7">8</text>
<text x="408.4" y="285.7">F</text>
</g>
<g font-size="1.8" fill="#008484">
<text x="79.3" y="68.7">+3.3V</text>
<text x="88.3" y="71.5">Jumper_2_Open</text>
<text x="93.6" y="69">JP?</text>
<text x="250.8" y="71.2">+3.3V</text>
<text x="262.5" y="71.5">JP?</text>
<text x="277.8" y="70.3">þÿ 1 µ F</text>
<text x="278.2" y="67.8">C?</text>
<text x="73.8" y="76.7">C?</text>
<text x="111.9" y="76.7">C?</text>
<text x="246.5" y="78">C?</text>
<text x="257.2" y="74.1">Jumper_2_Open</text>
<text x="278.2" y="76.7">C?</text>
<text x="64" y="82.4">GND</text>
<text x="72.4" y="79.2">100nF</text>
<text x="87.6" y="80.8">MAX22246CAWA+</text>
<text x="94.1" y="78.3">U?</text>
<text x="110.5" y="79.2">100nF</text>
<text x="121.4" y="82.4">GND2</text>
<text x="135.3" y="79.8">GND2</text>
<text x="238" y="83.7">GND</text>
<text x="245.1" y="80.5">100nF</text>
<text x="260.7" y="82.1">ISO1541</text>
<text x="263" y="79.5">U?</text>
<text x="276.8" y="79.2">100nF</text>
<text x="283.3" y="83.9">GND3</text>
<text x="294.5" y="81.1">R?</text>
<text x="302.6" y="81.1">R?</text>
<text x="303.6" y="83.7">þÿ 1 . 5 k ©</text>
<text x="316.9" y="82.4">GND</text>
<text x="85.6" y="84.5">VCCA</text>
<text x="85.6" y="87">OUT1</text>
<text x="85.6" y="89.6">IN2</text>
<text x="99.9" y="84.5">VCCB</text>
<text x="100.2" y="89.6">OUT2</text>
<text x="102.1" y="87">IN1</text>
<text x="151.4" y="87">J?</text>
<text x="152.3" y="84.5">ZED UART 2</text>
<text x="257" y="85.8">VCC1</text>
<text x="257" y="88.3">SDA1</text>
<text x="266.6" y="88.3">SDA2</text>
<text x="266.6" y="85.8">VCC2</text>
<text x="85.6" y="92.1">GNDA</text>
<text x="99.7" y="92.1">GNDB</text>
<text x="257" y="90.8">SCL1</text>
<text x="257" y="93.4">GND1</text>
<text x="266.4" y="93.4">GND2</text>
<text x="266.8" y="90.8">SCL2</text>
<text x="317.1" y="90.9">J?</text>
<text x="317.8" y="93.5">JST SH 4P.</text>
<text x="79.3" y="97.9">GND</text>
<text x="88.3" y="99.5">Jumper_2_Open</text>
<text x="93.6" y="96.9">JP?</text>
<text x="108" y="97.8">GND2</text>
<text x="250.8" y="99.2">GND</text>
<text x="273.1" y="99.1">GND3</text>
<text x="306.2" y="101.6">GND3</text>
<text x="99.1" y="108">GND2</text>
<text x="110.8" y="106.1">SR05.TCT</text>
<text x="116.9" y="103.5">U?</text>
<text x="283.3" y="107.4">U?</text>
<text x="86.9" y="108.1">GND</text>
<text x="257.2" y="110.9">Jumper_2_Open</text>
<text x="262.5" y="108.4">JP?</text>
<text x="277.1" y="109.9">SR05.TCT</text>
<text x="123.3" y="114.3">GND2</text>
<text x="255.8" y="119.5">GND</text>
<text x="268.1" y="119.4">GND3</text>
<text x="289.6" y="116.9">GND3</text>
<text x="272.4" y="171.5">+3.3V</text>
<text x="280.9" y="172.2">J?</text>
<text x="287.6" y="171.5">+3.3V</text>
<text x="117.8" y="177.5">þÿ 1 µ F</text>
<text x="118.2" y="175.2">C?</text>
<text x="122.5" y="174.1">+3.3V</text>
<text x="147.6" y="179.3">J?</text>
<text x="280.2" y="174.8">FFC</text>
<text x="137" y="181.6">microSD-Card-CTF-11081-P</text>
<text x="268.4" y="181.4">GND</text>
<text x="112.5" y="186.7">GND</text>
<text x="130.6" y="189.9">DAT2/RSV</text>
<text x="130.6" y="186.1">VDD</text>
<text x="67.9" y="196.9">+3.3V</text>
<text x="130.6" y="192.4">DAT3/CS</text>
<text x="130.6" y="195">CMD/DI</text>
<text x="130.6" y="197.5">CLK</text>
<text x="268.4" y="196.7">GND</text>
<text x="65.9" y="202.7">R?</text>
<text x="130.6" y="200.1">DAT0/DO</text>
<text x="130.6" y="202.6">DAT1/RSV</text>
<text x="63.8" y="205">þÿ 4 . 7 k ©</text>
<text x="130.6" y="207.7">Card_Det</text>
<text x="261.7" y="209">Spare</text>
<text x="262.5" y="206.4">TP?</text>
<text x="268.4" y="204.3">GND</text>
<text x="103.5" y="210.9">+3.3V</text>
<text x="109.3" y="214">U?</text>
<text x="130.6" y="212.8">VSS</text>
<text x="160.1" y="212.8">SHIELD</text>
<text x="268.2" y="215.7">+Vin</text>
<text x="105.2" y="217.1" transform="rotate(-90 105.2 217.1)">VP</text>
<text x="108.2" y="216.6">SRV05-4</text>
<text x="122.6" y="218.4">GND</text>
<text x="170.9" y="218.4">GND</text>
<text x="93.8" y="224.6">IO1</text>
<text x="114.1" y="224.6">IO3</text>
<text x="268.4" y="222.1">GND</text>
<text x="93.8" y="229.7">IO2</text>
<text x="114.1" y="229.7">IO4</text>
<text x="280.1" y="234.9">GND</text>
<text x="103.6" y="245.1">GND</text>
<text x="105.2" y="240" transform="rotate(-90 105.2 240)">VN</text>
<text x="296" y="261.1">H?</text>
<text x="296.1" y="263.4">M3</text>
<text x="283.3" y="266.5">H?</text>
<text x="283.4" y="269.2">M2</text>
<text x="296" y="266.2">H?</text>
<text x="296.1" y="268.5">M3</text>
<text x="283.3" y="271.5">H?</text>
<text x="283.4" y="274.3">M2</text>
<text x="296" y="271.3">H?</text>
<text x="296.1" y="273.6">M3</text>
<text x="283.3" y="276.6">H?</text>
<text x="283.4" y="279.4">M2</text>
<text x="296" y="276.4">H?</text>
<text x="296.1" y="278.7">M3</text>
<text x="273.6" y="283.2">GND</text>
</g>
<g font-size="1.8" fill="#0000c2">
<text x="138.4" y="98.7">FTDI-compatible UART I/O.</text>
<text x="138.4" y="100.7">Voltage has to be provided by the</text>
<text x="256.5" y="99.7">þÿ V C C * &quot;d</text>
<text x="256.5" y="101.8">=&gt; Lockout mode;</text>
<text x="138.4" y="102.8">þÿ s e c o n d a r y</text>
<text x="138.4" y="106.9">The pinout is flipped because the</text>
<text x="154.4" y="102.8">d e v i c e</text>
<text x="163.4" y="102.8">( 1 . 7 1</text>
<text x="170.9" y="102.8">V</text>
<text x="256.5" y="103.8">I/O in Hi-Z.</text>
<text x="138.4" y="108.9">header is mounted upside down.</text>
<text x="301" y="110.4">qwiic- and STEMMA-QT-compatible.</text>
<text x="301" y="112.4">However, the secondary device has</text>
<text x="301" y="114.5">þÿ t o</text>
<text x="301" y="116.5">unless jumpers are populated.</text>
<text x="306.8" y="114.5">p r o v i d e</text>
<text x="317" y="114.5">p o w e r</text>
<text x="325.3" y="114.5">( 3</text>
<text x="331.5" y="114.5">&amp;</text>
<text x="248.9" y="215.6">For BQ25075's LEDs.</text>
</g>
<g font-size=".8">
<text x="140" y="83.7">VDD-ISO</text>
<text x="137.9" y="86.2">ZED-RX-2-ISO</text>
<text x="138" y="88.8">ZED-TX-2-ISO</text>
<text x="305.7" y="87.5">SCL-2-ISO</text>
<text x="304.8" y="92.6">VCC-I2C-ISO</text>
<text x="305.7" y="90">SDA-2-ISO</text>
</g>
<g font-size=".5" fill="#840000">
<text x="313.8" y="86.2">Mounting</text>
<text x="280.7" y="226.7">Mounting</text>
</g>
</svg>
